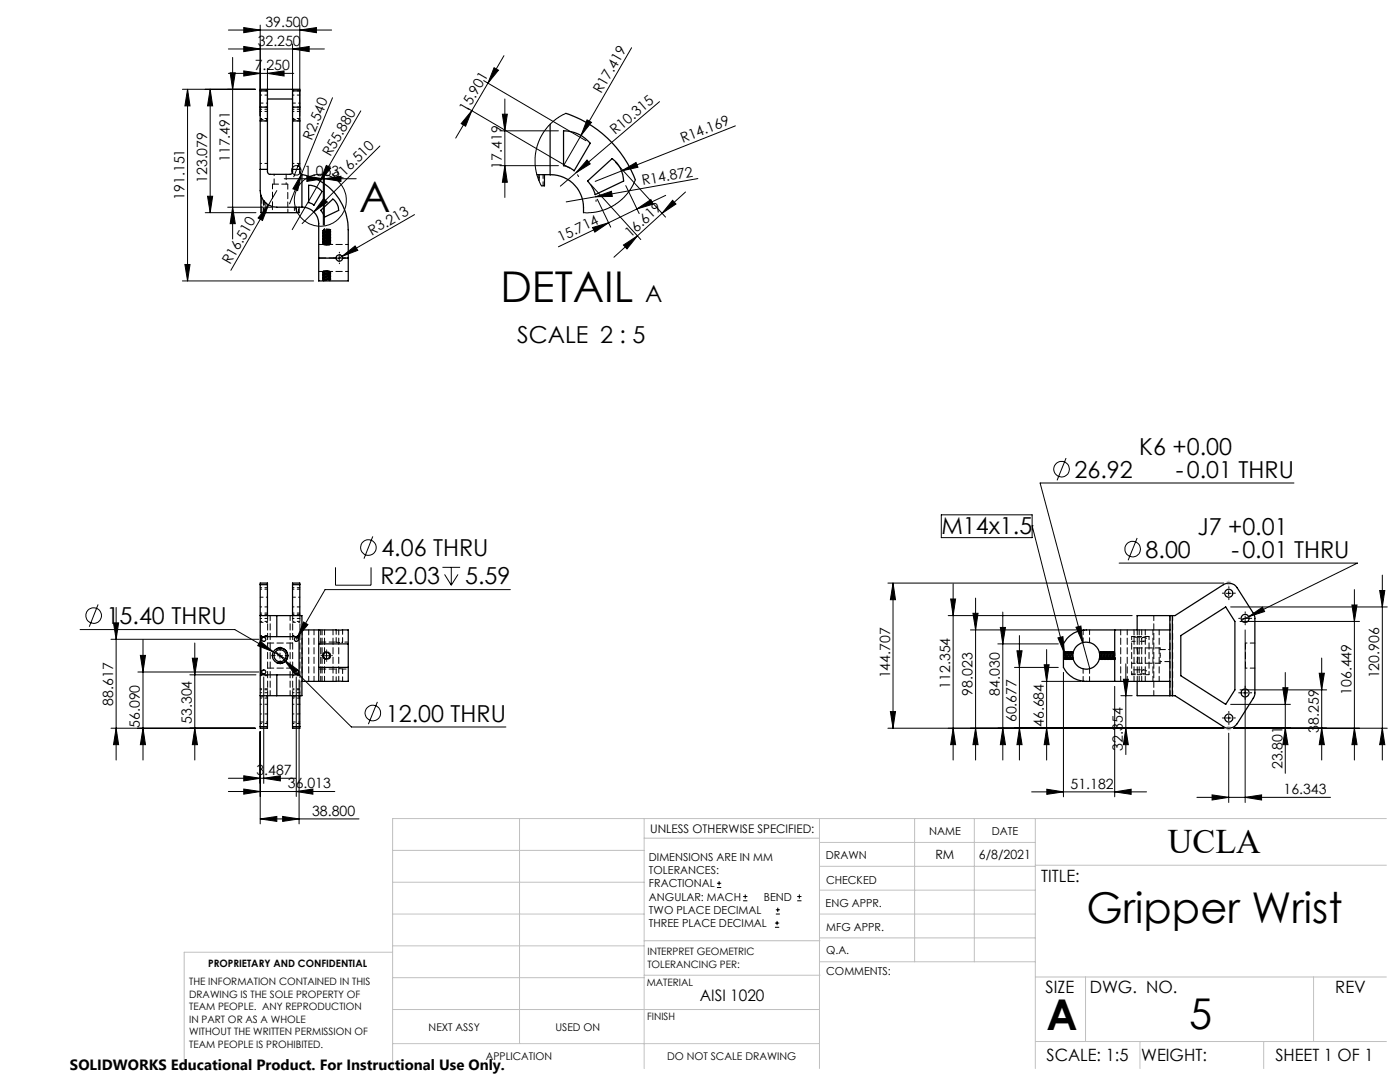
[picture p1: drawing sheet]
<svg xmlns="http://www.w3.org/2000/svg" width="279mm" height="216mm" viewBox="0 0 279 216" stroke-linecap="round" stroke-linejoin="round" font-family="sans-serif">
<g fill="none" stroke="#000" stroke-width=".2">
<path d="M36.4 17.8h14.5M37.4 17.8v38.3M37.4 17.8l.5 3.3h-1zM41.9 17.8v24.6M41.9 17.8l.5 3.3h-1zM45.6 14.6h13M45.6 6h20.6M45.6 9.8h19.1M45.9 14.5h1.1l-.6 3.3zM46.4 11.5v36.2M48.6 14.1l3.3 .5-3.3 .6zM48.6 5.5l3.3 .5-3.3 .5z"/>
<path d="M48.6 9.3l3.3 .5-3.3 .5zM51.9 5v18.1M53.4 14.6l3.3-.5v1.1zM53.4 13.7v9.4M58.4 9.8l3.3-.5v1zM58.4 8.8v14.3M59.8 6l3.3-.5v1zM59.8 5v18.1M66.4 19.5l-6.3 15.3M96.5 16.1l20.4 12M98.6 13.5l.9 .5-2.1 2.6zM100.6 11.1l-6.4 11"/>
<path d="M100.8 19.8v19.6M126 9.5l-10 17.5M41.4 39.2h1l-.5 3.2zM55.2 38l-1.6 2.9M56.7 35.7h14.4M59.7 32.7l-1.1 2.6M60.1 34.8l-.7 3.2-.9-.3zM60.1 34.8l-2.3 5.9M61.2 35.2l3.3 .5-3.3 .5zM63.9 36.2l-5.6 9.6M64.5 34.7v10.2M64.6 39.6l.7 .7-2.7 2z"/>
<path d="M64.7 35.7l3.4-.5v1zM64.7 34.7v10.2M65.1 33l.9 .5-2.1 2.7zM72 22.1l-8.1 14.1M75.8 29.1l-15.5 15.5M93.3 21.6l20.4 11.9M94.2 22.1l-1.3 3.1-.9-.5zM94.2 22.1l-3.3 5.5M99.8 33.1h11.6M99.8 26.1h11.6M100.3 22.8h.9l-.4 3.3zM100.8 33.1l.4 3.3h-.9z"/>
<path d="M112.9 22.6l-1.4 .8-1.8 1.4-1.3 1.6-1 2.2-.5 2.1-.1 2.1 .4 2.4 .9 1.9M115.2 34.8l.3 .5M116 27l-3.5 6.1M117.2 31.9l.6 .8-2.8 1.8zM117.2 23.9l.8 .5-2 2.6zM117.9 36.9l10 10.9M118.9 39.3l-5.9 1M118.9 39.3l3.1-1.1 .2 1zM118.9 39.8l.1 .5M119.2 39.8l2.7 5.5M122.8 32.4l10 10.9M124 34.1l2.9-1.7 .4 1z"/>
<path d="M124.9 37l2.7 5.6M126.8 35.9l-.5 1.1-.9 1.4-1.4 1.5-1.3 1-1.5 .8-1.5 .5-1.7 .2h-1.5M131.6 20.3l-19.8 16.8M132.9 39l-5.8 2.7M134.2 40l.7 .7-2.8 1.9zM136.8 38.3l-4.7 4.3M139.3 35.6l-20.4 3.7M146.8 25.1l-28 11.1M36.4 56.1h26.2M36.9 52.8h1l-.5 3.3zM41 42.4h10.1M45.4 41.3h8.9"/>
<path d="M46.4 41.3l.6 3.3h-1.1zM53.6 40.9l-1.2 3.1-.9-.5zM53.6 40.9l-7.5 13M67.2 51.5h1M67.7 51v1M68.3 51.2l2.6-2.1 .5 .9zM68.3 51.2l-.6 .3M82.7 42.8l-14.4 8.4M118.3 45.4l3.2-.9-2.8 1.8zM121.5 44.4l-10.1 4.8M124.4 48.9l2.8-1.8-2.1 2.6zM127.1 41.7l2.8-1.9 .4 .9z"/>
<path d="M127.1 41.7l-5.6 2.7M127.2 47.1l-4.7 4.2M132.1 42.6l-4.9 4.5M212.8 91.4l-1.8 4.4M258.2 96.4h-50.6l8.5 31.8M67 113.2v3.6h7v-3.6M74.4 107l-1.8 4.5M88.3 113.2h3.5M88.7 114.6l1.4 2.2M90.1 113.2v3.6M91.4 114.6l-1.3 2.2M101.8 117.7h-36.9l-5.6 9.5"/>
<path d="M177.2 116.3h67M178.2 116.3v29M178.2 116.3l.5 3.4h-1zM187.9 102.7h18.1v4.6h-18.1zM189.7 119.5h1l-.5 3.3zM190.2 116.5v35.2M194.7 119.3v32.4M206 104.9l6.4 25.5M206 104.9h.1M223.3 112.4h47.6l-21.7 10.6M226.9 107.4l-1.8 4.4M244.7 118.4h1"/>
<path d="M245.2 117.9v1M270.3 117.7v34M275.3 117.8h1.1l-.5 3.3zM275.9 114.8v36.9M16 125.6h30.8l7.7 4.5M19.6 120.6l-1.8 4.5M22.2 127.6h29.4M22.6 124.3h1.1l-.5 3.3zM23.2 121.2v30.5M27.5 134.1h24.1M28 130.8h1l-.5 3.3zM28.5 127.7v24"/>
<path d="M37.9 134.7h13.2M38.4 131.3h1l-.5 3.4zM38.9 128.3v23.4M52 128l2.5 2.1-3.1-1.3zM52.6 135.1v21.2M54.5 130.1l2.7 1.5M55 130l15.1 15.1h30.9M55.4 130.8h1M55.9 130.3v1M56.7 131.7l2.7 2-.7 .7zM59.1 135.1v23.8M59.3 127.2l-.2 .4"/>
<path d="M59.7 135.6v28.8M60.6 124.1l.9 .5-2.2 2.6zM64.7 130.8h1M65.2 130.3v1M189.2 122.8h36.8M193.7 125.7h22.1M194.2 122.4h1l-.5 3.3zM199.1 128.5h12.1M199.6 125.2h1.1l-.6 3.3zM200.1 122.1v29.6M202.5 133.2h8.7M203 129.9h1l-.6 3.3z"/>
<path d="M203.4 126.8v24.9M207.9 136h7.9M208.4 132.6h1l-.5 3.4zM208.9 129.6v22.1M211.1 127.3l1-.3 .3 3.4zM212.2 134.2v24.8M214.7 125.2l1-.3 .4 3.3zM216.1 128.2l1.4 5.2M222.5 136.9v22.1M223.7 138.8h2.3M224.2 135.5h1l-.5 3.3zM224.7 132.5v18.1"/>
<path d="M245.6 121.1h31.3M247.5 137.7h17.3M247.5 124h23.8M248 123.4h1M248 138.3h1M248.5 125.7v34.4M248.5 122.9v1M249.2 123l2.8-1.9 .4 .9zM249.2 123l-1.4 .8M256 137.2h1l-.5 3.3zM256.5 134.2v20.1M263.3 134.3h1l-.5 3.4z"/>
<path d="M263.8 131.3v20.4M269.8 120.7h1l-.5 3.3zM22.2 145.3h28.7M23.2 145.3l.5 3.3h-1.1zM28.5 145.3l.5 3.3h-1zM38.9 145.3l.5 3.3h-1zM45.6 155.3h13.4M45.6 157.9h21.2M48.6 154.8l3.3 .5-3.3 .5zM48.6 157.4l3.3 .5-3.3 .6zM51.9 146v18.4M52.6 155.3l3.4-.5v1z"/>
<path d="M59.1 157.9l3.3-.5v1.1zM75.3 140.1l-1.8 4.4M177.2 145.3h67M177.7 142h1l-.5 3.3zM190.2 145.3l.5 3.3h-1zM194.7 145.3l.5 3.3h-1zM200.1 145.3l.6 3.3h-1.1zM203.4 145.3l.6 3.3h-1zM205.9 158h22.9M208.9 145.3l.5 3.3h-1zM208.9 157.5l3.3 .5-3.3 .5zM222.5 158l3.2-.5v1z"/>
<path d="M224.7 145.3l.5 3.3h-1zM238.9 159.1h26.6M241.9 158.6l3.3 .5-3.3 .5zM244.7 143.3h1M245.2 146.3v13.8M245.2 142.8v1M245.6 140.5h11.9M246.2 145.3h30.7M248.5 159.1l3.3-.5v1zM256.5 145.3l.5 3.3h-1zM263.8 145.3l.5 3.3h-1zM270.3 145.3l.5 3.3h-1z"/>
<path d="M275.9 145.3l.5 3.3h-1.1zM51.9 163.4l3.3-.5v1zM51.9 163.4h19.7M56.4 162.9l3.3 .5-3.3 .5zM143.1 177.1h.8M143.1 176.2h.8M143.5 175.8v.9M148.3 179.7h.9M148.3 178.9h.9M148.7 178.5v.8M159.1 179.7h.8M159.1 178.9h.8"/>
<path d="M159.5 178.5v.8M154.7 185h.8M154.7 184.2h.8M154.8 182.4h.8M154.8 181.5h.8M155.1 183.8v.8M155.2 181.1v.9"/>
<circle cx="59.1" cy="34" r=".94"/>
<circle cx="63.9" cy="39.9" r="5.2"/>
<circle cx="211.9" cy="93.6" r="1.55"/>
<circle cx="73.5" cy="109.3" r="1.56"/>
<circle cx="226.1" cy="109.6" r="1.55"/>
<circle cx="18.7" cy="122.8" r="1.55"/>
<circle cx="74.4" cy="142.3" r="1.55"/>
</g>
<g fill="none" stroke="#c0c0c0" stroke-width=".2">
<path d="M244.7 116.3h1M244.9 116l.7 .7M245.2 115.9v1M245.6 116l-.7 .7M244.7 145.3h1M244.9 145l.7 .7M245.2 144.8v1M245.6 145l-.7 .7M78.4 176h50.2M78.4 169.7h50.2M103.7 163.3v44.9M128.6 163.3v49.9"/>
<path d="M128.6 167.3h34.9M163.5 163.3v49.9M163.5 177.6h43.1M163.5 172.9h43.1M163.5 168.1h43.1M182.5 163.3v28.6M194.5 163.3v28.6M206.6 163.3v49.9M206.6 172.6h70.1M276.7 163.3h-198.3v49.9M78.4 195.1h50.2M78.4 188.7h50.2"/>
<path d="M78.4 182.4h50.2M78.4 190h-41.6v23.2M128.6 194.6h35.1M128.6 187.7h35.1M163.5 182.4h43.1M163.5 187.1h43.1M163.7 191.9h42.9M206.6 194.9h70.1M216.6 194.9v12.9M262.1 194.9v12.9M78.4 208.2h85.1M78.4 201.4h85.1"/>
<path d="M206.6 207.8h70.1M227.5 207.8v5.4M252.2 207.8v5.4"/>
</g>
<g fill="none" stroke="#000" stroke-width=".2" stroke-dasharray="15.2 1.3 1.3 1.3">
<path d="M66.7 51.5h-.1M67.7 50.5v-.2M67.7 52.5v.1M68.7 51.5h.2M244.2 118.4h-.3M245.2 117.4v-.3M245.2 119.4v.3M246.2 118.4h.3M54.9 130.8h-.7M55.9 129.8v-.7M55.9 131.8v.7M56.9 130.8h.7"/>
<path d="M64.2 130.8h-.1M65.2 129.8v-.1M65.2 131.8v.1M66.2 130.8h.1M247.5 123.4h-.3M247.5 138.2h-.3M248.5 122.4v-.3M248.5 124.4v.3M248.5 137.2v-.3M248.5 139.2v.3M249.5 123.4h.3M249.5 138.2h.3"/>
<path d="M244.2 143.3h-.3M245.2 142.3v-.3M245.2 144.3v.3M246.2 143.3h.3"/>
</g>
<g fill="#000">
<path d="M60.1 34.8l-.7 3.2-.9-.3zM65.1 33l.9 .5-2.1 2.7zM117.2 31.9l.6 .8-2.8 1.8zM117.2 23.9l.8 .5-2 2.6zM118.9 39.3l3.1-1.1 .2 1zM124 34.1l2.9-1.7 .4 1zM53.6 40.9l-1.2 3.1-.9-.5zM64.6 39.6l.7 .7-2.7 2zM68.3 51.2l2.6-2.1 .5 .9zM211.1 127.3l1-.3 .3 3.4z"/>
<path d="M41.9 17.8l.5 3.3h-1zM41.4 39.2h1l-.5 3.2zM37.4 17.8l.5 3.3h-1zM36.9 52.8h1l-.5 3.3z"/>
<path d="M48.6 9.3l3.3 .5-3.3 .5zM58.4 9.8l3.3-.5v1z"/>
<path d="M98.6 13.5l.9 .5-2.1 2.6zM94.2 22.1l-1.3 3.1-.9-.5z"/>
<path d="M61.2 35.2l3.3 .5-3.3 .5zM64.7 35.7l3.4-.5v1z"/>
<path d="M127.1 41.7l2.8-1.9 .4 .9zM118.3 45.4l3.2-.9-2.8 1.8z"/>
<path d="M124.4 48.9l2.8-1.8-2.1 2.6zM134.2 40l.7 .7-2.8 1.9z"/>
<path d="M60.6 124.1l-1.3 3.1 2.2-2.6zM52 128l-.6 .8 3.1 1.3zM56.7 131.7l2 2.7 .7-.7zM249.2 123l3.2-1-.4-.9zM214.7 125.2l1.4 3-.4-3.3z"/>
<path d="M38.9 145.3l.5 3.3h-1zM38.4 131.3h1l-.5 3.4zM28.5 145.3l.5 3.3h-1zM28 130.8h1l-.5 3.3zM23.2 145.3l.5 3.3h-1.1zM22.6 124.3h1.1l-.5 3.3zM46.4 41.3l.6 3.3h-1.1zM45.9 14.5h1.1l-.6 3.3zM100.8 33.1l.4 3.3h-.9zM100.3 22.8h.9l-.4 3.3z"/>
<path d="M48.6 154.8l3.3 .5-3.3 .5zM52.6 155.3l3.4-.5v1zM48.6 157.4l3.3 .5-3.3 .6zM59.1 157.9l3.3-.5v1.1zM51.9 163.4l3.3-.5v1zM56.4 162.9l3.3 .5-3.3 .5zM48.6 14.1l3.3 .5-3.3 .6zM53.4 14.6l3.3-.5v1.1zM48.6 5.5l3.3 .5-3.3 .5zM59.8 6l3.3-.5v1z"/>
<path d="M177.7 142h1l-.5 3.3zM178.2 116.3l.5 3.4h-1z"/>
<path d="M208.9 157.5l3.3 .5-3.3 .5zM222.5 158l3.2-.5v1z"/>
<path d="M224.7 145.3l.5 3.3h-1zM224.2 135.5h1l-.5 3.3zM208.9 145.3l.5 3.3h-1zM208.4 132.6h1l-.5 3.4zM203.4 145.3l.6 3.3h-1zM203 129.9h1l-.6 3.3zM200.1 145.3l.6 3.3h-1.1zM199.6 125.2h1.1l-.6 3.3zM194.7 145.3l.5 3.3h-1zM194.2 122.4h1l-.5 3.3zM190.2 145.3l.5 3.3h-1zM189.7 119.5h1l-.5 3.3zM256.5 145.3l.5 3.3h-1zM256 137.2h1l-.5 3.3zM263.8 145.3l.5 3.3h-1zM263.3 134.3h1l-.5 3.4zM270.3 145.3l.5 3.3h-1zM269.8 120.7h1l-.5 3.3zM275.9 145.3l.5 3.3h-1.1zM275.3 117.8h1.1l-.5 3.3z"/>
<path d="M241.9 158.6l3.3 .5-3.3 .5zM248.5 159.1l3.3-.5v1z"/>
</g>
<g fill="none" stroke="#000" stroke-width=".25">
<path d="M51.9 18.1v-.3h7.9v.3M51.9 18.1v3.3M51.9 18.1h1.5M53.4 17.8v.3M53.4 18.1v3.3M53.4 19.8h5M58.4 17.8v.3M58.4 18.1v3.3M58.4 18.1h1.4M59.8 18.1v3.3M51.9 21.4v2.7M51.9 24.1v13.9a3.3 3.3 0 0 0 3.3 3.3h5.1"/>
<path d="M51.9 24.1h1.5M51.9 21.4h1.5M51.9 33.8h1.5M52.1 39v3.4h7.6v-1.1M53.4 21.4v2.7M53.4 24.1v10.2l.1 .3 .3 .2h4.2l.3-.2 .1-10.5M58.4 21.4v2.7M58.4 24.1h1.4M58.4 21.4h1.4M58.4 33.8h1.4M59.8 21.4v2.7M59.8 24.1v10.3l.5 .4"/>
<path d="M60.3 34.8a11.1 11.1 0 0 1 9.2 11v5.7M60.3 34.8v6.5M61.6 37a3.5 3.5 0 0 1 2.7 1.2l-1.6 2.8-1.1-.6zM107.1 34.9a10.9 10.9 0 0 1 5.4 .5 6.7 6.7 0 0 1 4 7M108.7 34.9v2.2h-.6M109.8 24.8v10.1M112.5 26.1a6.9 6.9 0 0 1 5.3 2.5l-3.2 5.5a4.1 4.1 0 0 0-2.1-1zM112.9 22.6a22.4 22.4 0 0 1 13.9 13.3M117.3 36.1l4.9-4.5a5.8 5.8 0 0 1 2.3 4.5l-5.7 2.7a6.8 6.8 0 0 0-1.5-2.7zM60.3 41.3a3.3 3.3 0 0 1 3.3 3.3v6.9M63.6 51.5v4.6h5.9v-4.6M63.6 51.5h3.5"/>
<path d="M64 42l2.4-2.3a2.84 2.84 0 0 1 1.2 2.3l-2.8 1.3zM67.1 51.5a.65 .65 0 0 1 .6-.7 .65 .65 0 0 1 .7 .7M67.1 51.5a.65 .65 0 0 0 .6 .6 .65 .65 0 0 0 .7-.6M68.4 51.5h1.1M51.9 116.7v-.4h1.5v.4M51.9 116.7v28.3M51.9 116.7h1.5M53.4 116.7v6.1M58.4 116.7v-.4h1.4v.4M58.4 116.7h1.4M58.4 116.7v6.1M59.8 116.7v6.1"/>
<path d="M51.9 138.8h3.3M51.9 122.8h3.3M52.1 127h7.6v7.7h-7.6zM53.4 138.8v6.2M55.2 132.2h.1M55.2 129.4h.1M55.2 129.4a1.53 1.53 0 0 1 2.2 1.4 1.53 1.53 0 0 1-2.2 1.4M55.2 122.8h5.1v16h-5.1M55.2 122.8v4.2M55.2 134.7v4.1M58.4 138.8v6.2M59.8 138.8v6.2"/>
<path d="M60.3 125.7h.1M60.3 136h.1M60.3 136h3.3M60.3 125.7h3.3M63.6 125.7h5.9v2.8M63.6 125.7v2.8M63.6 133.2v2.8M63.6 133.2h5.9M63.6 128.5v4.7M63.6 128.5h5.9M69.5 133.2v2.8h-5.9M69.5 128.5v4.7"/>
<path d="M216.1 135.9h.1M216.1 125.7h.1M222.5 136h11M222.5 125.7h11M222.5 125.7h-5.7a5 5 0 0 0-4.6 2.8v4.7a5.1 5.1 0 0 0 4.6 2.8h5.7M222.5 125.7v10.3M226.9 136v2.8h6.6M233.5 138.8h.5M233.5 122.8h.5M233.5 122.8h-6.6v2.9M233.5 122.8v16M234 122.8h.5l9.7-6.1a2 2 0 0 1 2.7 .6l3.2 5 .3 .9v15.3l-.2 .7-3.3 5.2a2.06 2.06 0 0 1-2.7 .6l-9.7-6.2h-.5"/>
<path d="M234 122.8v16M235.7 126.8l8.9-5.7 1.9 2.9v13.7l-1.9 2.8-8.9-5.7zM51.9 145v.3h1.5v-.3M51.9 145h1.5M58.4 145v.3h1.4v-.3M58.4 145h1.4"/>
<circle cx="245.2" cy="118.4" r=".8"/>
<circle cx="52.6" cy="134.1" r=".41"/>
<circle cx="52.6" cy="127.6" r=".4"/>
<circle cx="55.9" cy="130.8" r="1.2"/>
<circle cx="55.9" cy="130.8" r="1.53"/>
<circle cx="59.2" cy="127.6" r=".4"/>
<circle cx="59.2" cy="134.1" r=".41"/>
<circle cx="65.2" cy="130.8" r=".64"/>
<circle cx="216.8" cy="130.8" r="2.69"/>
<circle cx="248.5" cy="123.4" r=".81"/>
<circle cx="248.5" cy="138.3" r=".8"/>
<circle cx="245.2" cy="143.3" r=".8"/>
</g>
<g fill="none" stroke="#000" stroke-width=".2" stroke-dasharray="1.3 .6">
<path d="M52.7 40l.4 .5M64.4 56v-.1M64.4 55.9l.2-.1M64.4 48.4v.1M64.4 48.1v.1M64.4 47.8v.1M64.4 47.5v.1M64.4 47.2v.1M64.4 46.9v.1M64.4 46.6v.1M64.4 46.3v.1M64.4 46v.1"/>
<path d="M64.4 48.7v.1M64.4 55.6v.1M64.4 55.3v.1M64.4 55v.1M64.4 54.7v.1M64.4 54.4v.1M64.4 46.4h.2M64.4 47.6h.2M64.4 47.9h.2M64.4 46.7l.2 .1M64.4 48.8h.1M64.4 55.7l.2 .1"/>
<path d="M64.4 46.1l.2 .1M64.4 55.4l.2 .1M64.4 55.1l.2 .1M64.4 54.8l.2 .1M64.4 54.5l.2 .1M64.4 54.2l.2 .1M64.4 48.2l.2 .1M64.4 47.3l.2 .1M64.4 46.7h.1M64.4 47l.2 .1M64.4 48.5l.2 .1M64.4 55.7h.1"/>
<path d="M64.4 54.5h.1M64.4 48.2h.1M64.4 54.2l.2-.1M64.5 54.1l-.1 .1M64.6 56h-.2M64.6 55.8v.2M64.6 48.5v.1M64.6 48.2v.1M64.6 47.9v.1M64.6 47.6v.1M64.6 47.3v.1M64.6 47v.1"/>
<path d="M64.6 46.7v.1M64.6 46.4v.1M64.6 46.1v.1M64.6 45.9h.1M64.6 55.7v.1M64.6 55.4v.1M64.6 55.1v.1M64.6 54.8v.1M64.6 54.5v.1M64.6 54.2v.1M64.6 54.6h.1M64.6 55.2l-.2 .1"/>
<path d="M64.6 54.6l-.2 .1M64.6 55.5l-.2 .1M64.6 54.3l-.2 .1M64.6 54.9l-.2 .1M64.6 45.9l-.2 .1M64.6 46.2l-.2 .1M64.6 46.5l-.2 .1M64.6 46.8l-.2 .1M64.6 47.1l-.2 .1M64.6 47.4l-.2 .1M64.6 47.7l-.2 .1M64.6 48l-.2 .1"/>
<path d="M64.6 48.3l-.2 .1M64.6 48.6l-.2 .1M64.6 55.8l-.2 .1M64.7 45.8l.1 .1M64.7 45.8h.1M64.7 48.8l.4 .1M64.7 48.8h-.2M64.7 45.9h-.1M64.8 45.7l-.1 .1M64.8 45.9v-.2M65.1 54.1h.6M65.5 54.1h.2"/>
<path d="M65.7 48.9l.1-.1M65.7 54.1h-.6M65.8 48.8h.1M65.8 47.2l.2-.1M65.8 48.4l.2-.1M65.8 46l.2-.1M65.8 48.7l.2-.1M65.8 46.9l.2-.1M65.8 54.4l.2-.1M65.8 54.7l.2-.1M65.8 55l.2-.1M65.8 55.3l.2-.1"/>
<path d="M65.8 55.6l.2-.1M65.8 48.1l.2-.1M65.8 55.9l.2-.1M65.8 54.2l-.1-.1M65.8 47.5l.2-.1M65.8 46.6l.2-.1M65.8 46.3l.2-.1M65.8 47.8l.2-.1M65.8 55.4h.1M65.8 46.4h.1M65.8 46.7h.1M65.8 47h.1"/>
<path d="M65.8 47.3h.1M65.8 47.6h.1M65.8 47.9h.1M65.8 48.2h.1M65.8 48.5h.1M65.8 46.1v-.1M65.8 46.4v-.1M65.8 46.7v-.1M65.8 47v-.1M65.8 47.3v-.1M65.8 47.6v-.1M65.8 47.9v-.1"/>
<path d="M65.8 48.2v-.1M65.8 48.5v-.1M65.8 48.8v-.1M65.8 54.2h.1M65.8 54.5v-.1M65.8 54.8v-.1M65.8 55.1v-.1M65.8 55.4v-.1M65.8 55.7v-.1M65.8 56v-.1M65.8 45.9v-.1M65.9 48.8h-.1"/>
<path d="M65.9 54.8l-1.5-.1 1.6-.1M66 55.5l-.2-.1M66 54.3l-.2-.1M66 46.2l-.2-.1M66 46.5l-.2-.1M66 46.8l-.2-.1M66 47.1l-.2-.1M66 55.2l-.2-.1M66 45.9l-.2-.1M66 47.4l-.2-.1M66 48.6l-.2-.1M66 54.6l-.2-.1"/>
<path d="M66 47.7l-.2-.1M66 55.8l-.2-.1M66 48l-.2-.1M66 48.3l-.2-.1M66 54.9l-.2-.1M66 55.5h.1M66 54.3h.1M66 48h.1M66 48.3h.1M66 47.7h.1M66 47.4h.1M66 47.1h.1"/>
<path d="M66 46.8h.1M66 46.5h.1M66 46.2h.1M66 45.9h.1M66 48.6h.1M66 55.8h.1M66 55.2h.1M66 54.9h.1M66 54.6h.1M67.1 51.5h.1M67.7 50.8l.3 .1M68.4 51.5h.1"/>
<path d="M53.4 128.3h5M58.4 133.3h-5M64.4 130.8a.8 .8 0 0 1 1.1-.7 .8 .8 0 0 1 .2 1.3 .8 .8 0 0 1-1.3-.4v-.2M64.4 130.8h.1M64.4 131h.1M64.6 130.8h-.2M64.6 130.8h.1M64.7 131.4h.1M64.7 131.4l.1-.1M65.5 130.1l.2 .3M65.8 130.9l-.1 .3M65.8 130.8h.1"/>
<path d="M67.7 128.2h.1M67.7 133.4h.1M67.8 128.2h-.1M212.2 131.4h.3M212.3 130.2h-.1M212.4 130l-.1 .2M212.4 130h.1M212.5 131.4v.2M212.5 130.8h-.3M212.5 130.2h.1M212.5 130.2l-.1-.2M212.6 131.6h.1"/>
<path d="M212.6 131.6l.1-.2M212.6 130.2h-.1M212.7 131.4h.1M212.7 130l-.1 .2M212.7 130h.1M212.8 131.4v.2M212.8 130.2l-.1-.2M212.9 131.6h.1M212.9 131.6l.1-.2M212.9 130.2h-.1M213 131.4h.1M213 130l-.1 .2"/>
<path d="M213 130h.1M213.1 131.4v.2M213.1 130.2l-.1-.2M213.2 131.6h.1M213.2 131.6l.1-.2M213.2 130.2h-.1M213.3 131.4h.1M213.3 130h.1M213.3 130l-.1 .2M213.4 131.4v.2M213.4 130.2l-.1-.2M213.5 131.6h.1"/>
<path d="M213.5 131.6l.1-.2M213.5 130.2h-.1M213.6 131.4h.1M213.6 130l-.1 .2M213.6 130h.1M213.7 131.4v.2M213.7 130.2l-.1-.2M213.8 131.6h.1M213.8 131.6l.1-.2M213.8 130.2h-.1M213.9 131.4h.1M213.9 130l-.1 .2"/>
<path d="M213.9 130h.1M214 131.4v.2M214 130.2h.1M214 130.2l-.1-.2M214.1 131.6h.1M214.1 131.6l.1-.2M214.1 131.6v-.4M214.1 130.2h-.1M214.1 131.2l.1 .2M214.2 130.3v-.3M214.2 131.4h.1M214.2 130l-.1 .2"/>
<path d="M214.2 130v.1M214.2 130h.1M219.4 131.5v.1M219.4 131.4v.2M219.4 130.2l.1 .6M219.4 130.2v-.1M219.4 131.3l.1 .3M219.5 131.6h.1M219.5 130.4v-.2M219.5 131.6l.1-.2M219.5 130.2h-.1M219.6 131.4h.1"/>
<path d="M219.6 130h.1M219.6 130l-.1 .2M219.7 131.4v.2M219.7 130.2l.1 .6M219.7 130.2l-.1-.2M219.8 131.6h.1M219.8 131.6l.1-.2M219.8 130.2h-.1M219.9 131.4h.1M219.9 130l-.1 .2M219.9 130h.1M220 131.4v.2"/>
<path d="M220 130.2l.1 .6M220 130.2l-.1-.2M220.1 131.6h.1M220.1 131.6l.1-.2M220.1 130.2h-.1M220.2 131.4h.1M220.2 130l-.1 .2M220.2 130h.1M220.3 131.4v.2M220.3 130.2l.1 .6M220.3 130.2l-.1-.2M220.4 131.6h.1"/>
<path d="M220.4 131.6l.1-.2M220.4 130.2h-.1M220.5 131.4h.1M220.5 130l-.1 .2M220.5 130h.1M220.6 131.4v.2M220.6 130.2l.1 .6M220.6 130.2l-.1-.2M220.7 131.6h.1M220.7 131.6l.1-.2M220.7 130.2h-.1M220.8 131.4h.1"/>
<path d="M220.8 130h.1M220.8 130l-.1 .2M220.9 131.4v.2M220.9 130.2l.1 .6M220.9 130.2l-.1-.2M220.9 131.6h.1M221 131.6h.1M221 131.6l.1-.2M221 130.2h-.1M221.1 131.4h.1M221.1 130l-.1 .2M221.1 130h.1"/>
<path d="M221.2 131.4v.2M221.2 130.2l-.1-.2M221.2 130.2l.1 .6M221.3 131.6h.1M221.3 131.6l.1-.2M221.3 130.2h-.1M221.4 131.4h.1M221.4 130l-.1 .2M221.4 130h.1M221.5 131.4v.2M221.5 130.2l-.1-.2M221.5 130.2l.1 .6"/>
<path d="M221.6 131.6h.1M221.6 131.6l.1-.2M221.6 130.2h-.1M221.7 131.4h.1M221.7 130l-.1 .2M221.7 130h.1M221.8 131.4v.2M221.8 130.2l.1 .6M221.8 130.2l-.1-.2M221.9 131.6h.1M221.9 131.6l.1-.2M221.9 130.2h-.1"/>
<path d="M222 131.4h.1M222 130h.1M222 130l-.1 .2M222.1 131.4v.2M222.1 130.2l.1 .6M222.1 130.2l-.1-.2M222.2 131.6h.1M222.2 131.6l.1-.2M222.2 130.2h-.1M222.3 130.8v.6M222.3 131.4h.1M222.3 130l-.1 .2"/>
<path d="M222.3 130h.1M222.3 131.4l.1 .2M222.4 131.4h.1M222.4 131.4v-.1M222.4 130.4v-.2M222.4 131.4h.2M222.4 131.3h.2M222.4 130.2h.1M222.4 130.2l-.1-.2M222.5 131.6h.1M222.5 131.6v-.2M222.5 131.4l-.1-.1"/>
<path d="M222.5 131.6l.1-.2M222.5 131.4h.1M222.6 131.4v-.1M222.6 131.3l-.1 .1M248.6 128.3v5"/>
</g>
<g fill="none" stroke="#000" stroke-width=".2" stroke-dasharray="1.3 .6" stroke-dashoffset=".3">
<path d="M54.4 36.7v4.5M57.4 41.3v-4.6M65.1 54.1h-.6M65.8 55.4l-1.2-.2 1.2-.1M65.8 55.9l-1.2-.2 1.2-.1M65.8 48.7l-1.2-.2 1.2-.1M65.8 48.4l-1.2-.2 1.2-.1M65.8 48.1l-1.2-.2 1.2-.1M65.8 47.8l-1.2-.2 1.2-.1M65.8 47.5l-1.2-.2 1.2-.1M65.8 47.2l-1.2-.2 1.2-.1M65.8 46.9l-1.2-.2 1.2-.1"/>
<path d="M65.8 46.6l-1.2-.2 1.2-.1M65.8 46.3l-1.2-.2 1.2-.1M53.4 122.8v16M53.9 138.8v-16M57.9 122.8v16M58.4 138.8v-16M59.9 122.8v16M60.3 125.7v10.2M61.6 125.7v10.2M62.7 125.7v10.2M64 125.7v10.2M64.3 125.7v10.2"/>
<path d="M64.4 131l.2-.7M64.8 125.7v10.2M65.1 131.4l-.6-.2M66.5 125.7v10.2M67.6 125.7v10.2M212.5 130.8v-.6M212.5 131.4l.1-1.2 .2 1.2M214.1 131.6v-.6M216.2 133.4v2.5M216.2 125.7v2.5M217.4 135.9v-2.5M217.4 128.2v-2.5"/>
<path d="M219.5 130.2l.1 .6M219.5 130.8l.1 .6M219.6 130.8l.1 .6 .1-1.2 .1 .6M219.8 130.8l.1 .6M219.9 130.8l.1 .6 .1-1.2 .1 .6M220.1 130.8l.1 .6M220.2 130.8l.1 .6 .1-1.2 .1 .6M220.4 130.8l.1 .6M220.5 130.8l.1 .6 .1-1.2 .1 .6M220.7 130.8l.1 .6M220.8 130.8l.1 .6 .1-1.2 .1 .6M221 130.8l.1 .6"/>
<path d="M221.1 130.8l.1 .6 .1-1.2 .1 .6M221.3 130.8l.1 .6M221.4 130.8l.1 .6 .1-1.2 .1 .6M221.6 130.8l.1 .6M221.7 130.8l.1 .6 .1-1.2 .1 .6M221.9 130.8l.1 .6M222 130.8l.1 .6 .1-1.2 .1 .6M222.2 130.8l.1 .6M223.7 125.7v10.2M225 125.7v10.2M226.3 125.7v10.2M227 135.9v-10.2"/>
<path d="M227 132.3h4.5M227.4 125.7v10.2M227.9 125.7v10.2M228.6 125.7v10.2M230.1 125.7v10.2M230.3 138.8v-16M231.3 125.7v10.2M231.5 129.3h-4.5M233.5 122.8v16M234 138.8v-16M234 122.8v16"/>
</g>
<g fill="none" stroke="#000" stroke-width=".2" stroke-dasharray="1.3 .6" stroke-dashoffset=".4">
<path d="M52.7 40v2.4M52.7 42.4v-2.4M63.6 54.2h.8M64.5 48.8h-.9M65.1 48.9l.7-.1M65.8 48.8l-.7 .1M65.7 130.5l-.3-.3h-.3M65.8 131.3v-.7M67.1 133.5v2.4M67.1 125.7v2.4M68.4 135.9v-2.4M68.4 128.1v-2.4"/>
<path d="M212.3 130.8l.1-.8M212.4 130.8v-.8M214 130.2l.1 .7M227 134.6h2.3M229.3 127h-2.3"/>
</g>
<path d="M108.4 37.1v-2.3M64.6 54.1h.9M65.8 45.8l-1-.1M65.8 46l-1-.1M64.7 130.4a.71 .71 0 0 0 0 1 .71 .71 0 0 0 1 0M222.3 131.4l.1-1" fill="none" stroke="#000" stroke-width=".2" stroke-dasharray="1.3 .6" stroke-dashoffset=".5"/>
<g fill="none" stroke="#000" stroke-width=".2" stroke-dasharray="1.3 .6" stroke-dashoffset=".7">
<path d="M53.4 18.1h-1.4M53.4 19h-1.4M59.9 18.1h-1.5M59.9 19h-1.5M52 23.8h1.4M52 20.6h1.4M53.4 23.6h-1.4M53.4 21.8h-1.4M53.4 32.6h-1.4M53.4 21.4h-1.4M53.4 24.1h-1.4M53.4 22.2h-1.4"/>
<path d="M58.4 23.8h1.5M58.4 20.6h1.5M59.9 23.6h-1.5M59.9 21.8h-1.5M59.9 32.6h-1.5M59.9 21.4h-1.5M59.9 24.1h-1.5M59.9 22.2h-1.5M65.8 48.8l-1.4-.1M65.8 54.2h3.7M65.9 54.2l-1.4-.1M66 45.9l-1.3-.1"/>
<path d="M69.5 48.8h-3.7M52 119.2h1.4M53.4 117.3h-1.4M53.4 117.6h-1.4M58.4 119.2h1.5M59.9 117.3h-1.5M59.9 117.6h-1.5M52 139h1.4M52 124.2h1.4M53.4 134.8h-1.4M53.4 126.8h-1.4M53.4 124h-1.4"/>
<path d="M53.4 121.1h-1.4M53.4 137.6h-1.4M53.4 139.3h-1.4M53.4 122.3h-1.4M53.4 123.4h-1.4M53.4 138.2h-1.4M53.4 137.4h-1.4M53.4 122.6h-1.4M58.4 124.2h1.5M58.4 139h1.5M59.9 134.8h-1.5M59.9 126.8h-1.5"/>
<path d="M59.9 124h-1.5M59.9 121.1h-1.5M59.9 137.6h-1.5M59.9 122.3h-1.5M59.9 139.3h-1.5M59.9 138.2h-1.5M59.9 123.4h-1.5M59.9 122.6h-1.5M59.9 137.4h-1.5M67.1 128.1h1.3h-.2M214 131.4l.1-1.2v.2M228.2 127.2a.41 .41 0 0 0-.4 .4 .41 .41 0 0 0 .4 .4"/>
<path d="M228.2 133.7a.41 .41 0 0 0-.4 .4 .41 .41 0 0 0 .4 .4M52 144.1h1.4M53.4 144.4h-1.4M53.4 140.5h-1.4M53.4 142.5h-1.4M58.4 144.1h1.5M59.9 144.4h-1.5M59.9 140.5h-1.5M59.9 142.5h-1.5"/>
</g>
<g fill="none" stroke="#000" stroke-width=".2" stroke-dasharray="1.3 .6" stroke-dashoffset=".6">
<path d="M107.6 34.8v1.2M107.6 36v-1.2M54.4 41.2v1.2M57.4 42.4v-1.1M58.8 41.3v1.1M59.2 41.3v1.1M59.2 42.4v-1.1M59.6 42.4v-1.1M64.5 48.8l1.2 .1M64.6 56l1.2-.1M64.6 55.8l1.2-.1M64.6 55.1l1.2-.1"/>
<path d="M64.6 55.4l1.2-.1M64.6 54.8l1.2-.1M64.6 54.9l1.2-.1M64.6 54.5l1.2-.1M64.6 54.2l1.1-.1M64.6 54.6l1.2-.1M64.6 55.5l1.2-.1M64.6 54.3l1.2-.1M64.6 46.2l1.2-.1M64.6 46.5l1.2-.1M64.6 46.8l1.2-.1M64.6 47.1l1.2-.1"/>
<path d="M64.6 47.4l1.2-.1M64.6 47.7l1.2-.1M64.6 48l1.2-.1M64.6 48.3l1.2-.1M64.6 48.6l1.2-.1M64.7 48.8l1.1-.1M64.7 45.9l1.1-.1M65.7 48.9l-1.3-.1M65.8 47l-1.2-.2M65.8 47.3l-1.2-.2M65.8 47.6l-1.2-.2M65.8 47.9l-1.2-.2"/>
<path d="M65.8 48.2l-1.2-.2M65.8 48.5l-1.2-.2M65.8 48.8l-1.2-.2M65.8 46.7l-1.2-.2M65.8 46.4l-1.2-.2M65.8 55.3l-1.2-.2M65.8 55.6l-1.2-.2M65.8 55l-1.2-.2M65.8 55.1l-1.2-.2M65.8 54.7l-1.2-.2M65.8 54.8l-1.2-.2M65.8 54.4l-1.2-.1"/>
<path d="M65.8 54.5l-1.2-.2M65.8 55.7l-1.2-.2M65.8 46.1l-1.2-.2M65.8 45.9h-1.1M65.9 45.8h-1.2M68.4 51.5h1.1M68.4 133.5h-1.3M68.4 133.5h1.1M69.5 128.1h-1.1M212.5 130.2l.2 1.2M212.7 131.4l.1-1.2M212.8 131.4l.1-1.2"/>
<path d="M212.8 130.2l.2 1.2M212.9 130.2l.2 1.2M213 131.4l.1-1.2M213.1 131.4l.1-1.2M213.1 130.2l.2 1.2M213.2 130.2l.2 1.2M213.3 131.4l.1-1.2M213.4 131.4l.1-1.2M213.4 130.2l.2 1.2M213.5 130.2l.2 1.2M213.6 131.4l.1-1.2M213.7 131.4l.1-1.2"/>
<path d="M213.7 130.2l.2 1.2M213.8 130.2l.2 1.2M213.9 131.4l.1-1.2M219.6 131.4l.1-1.2M219.9 131.4l.1-1.2M220.2 131.4l.1-1.2M220.5 131.4l.1-1.2M220.8 131.4l.1-1.2M221.1 131.4l.1-1.2M221.4 131.4l.1-1.2M221.7 131.4l.1-1.2M222 131.4l.1-1.2"/>
<path d="M222.4 131.4v-1.2M222.4 130.2l.2 1.2M225.8 134.6v-7.6M225.8 134.6h1.2M225.8 127h1.2M225.8 134.5h1.2M225.8 128h1.2M225.8 132.4h1.2M227 133.7h-1.2M227 127.2h-1.2M227 127.2h1.2M227 133.7h1.2"/>
<path d="M227 129.3h-1.2M228.2 128h-1.2M228.2 134.5h-1.2M229.3 134.6v-7.6"/>
</g>
<path d="M67.1 128.1h-3.5" fill="none" stroke="#000" stroke-width=".2" stroke-dasharray="1.3 .6" stroke-dashoffset="-.2"/>
<path d="M63.6 51.5h3.5M63.6 133.5h3.5" fill="none" stroke="#000" stroke-width=".2" stroke-dasharray="1.3 .6" stroke-dashoffset="-.1"/>
<g fill="none" stroke="#000" stroke-width=".2" stroke-dasharray="1.3 .6" stroke-dashoffset=".8">
<path d="M64.4 56l1.6-.2M64.4 55.9l1.6-.1M64.4 54.8l1.6-.2M64.4 48.5l1.6-.2M64.4 48.2l1.6-.2M64.4 47.3l1.6-.2M64.4 54.5l1.6-.2M64.4 46.1l1.6-.2M64.4 55.7l1.6-.2M64.4 55.1l1.6-.2M64.4 46.7l1.6-.2M64.4 48.8l1.6-.2"/>
<path d="M64.4 47.9l1.6-.2M64.4 47.6l1.6-.2M64.4 46.4l1.6-.2M64.4 55.4l1.6-.2M64.4 47l1.6-.2M64.4 48.1l1.6-.1M64.4 48.4l1.6-.1M64.4 47.8l1.6-.1M64.4 47.5l1.6-.1M64.4 46l1.6-.1M64.4 47.2l1.6-.1M64.4 46.9l1.6-.1"/>
<path d="M64.4 46.6l1.6-.1M64.4 46.3l1.6-.1M64.4 48.7l1.6-.1M64.4 55.3l1.6-.1M64.4 54.4l1.6-.1M64.4 55.6l1.6-.1M64.4 55l1.6-.1M65.9 55.4l-1.5-.1M65.9 55.1l-1.5-.1M65.9 54.5l-1.5-.1M65.9 55.7l-1.5-.1M65.9 48.5l-1.5-.1"/>
<path d="M65.9 48.2l-1.5-.1M65.9 47.9l-1.5-.1M65.9 47.6l-1.5-.1M65.9 47.3l-1.5-.1M65.9 47l-1.5-.1M65.9 46.7l-1.5-.1M65.9 46.4l-1.5-.1M65.9 46.1l-1.5-.1M66 54.6l-1.6-.1M66 55.8l-1.6-.1M66 46.8l-1.6-.1M66 48l-1.6-.1"/>
<path d="M66 54.3l-1.6-.1M66 55.5l-1.6-.1M66 46.5l-1.6-.1M66 47.7l-1.6-.1M66 55.2l-1.6-.1M66 46.2l-1.6-.1M66 47.4l-1.6-.1M66 48.6l-1.6-.1M66 54.9l-1.6-.1M66 48.3l-1.6-.1M66 47.1l-1.6-.1M212.4 130l.2 1.6"/>
<path d="M212.6 131.6l.1-1.6M212.7 130l.1 1.6M212.7 130l.2 1.6M212.9 131.6l.1-1.6M213 130l.1 1.6M213 130l.2 1.6M213.2 131.6l.1-1.6M213.3 130l.2 1.6M213.5 131.6l.1-1.6M213.6 130l.2 1.6M213.8 131.6l.1-1.6M213.9 130l.1 1.6"/>
<path d="M213.9 130l.2 1.6M219.5 131.6l.1-1.6M219.6 130l.2 1.6M219.8 131.6l.1-1.6M219.9 130l.2 1.6M220.1 131.6l.1-1.6M220.2 130l.1 1.6M220.2 130l.2 1.6M220.4 131.6l.1-1.6M220.5 130l.1 1.6M220.5 130l.2 1.6M220.7 131.6l.1-1.6"/>
<path d="M220.8 130l.1 1.6M220.8 130l.2 1.6M221 131.6l.1-1.6M221.1 130l.2 1.6M221.3 131.6l.1-1.6M221.4 130l.1 1.6M221.4 130l.2 1.6M221.6 131.6l.1-1.6M221.7 130l.1 1.6M221.7 130l.2 1.6M221.9 131.6l.1-1.6M222 130l.2 1.6"/>
<path d="M222.2 131.6l.1-1.6M222.3 130l.2 1.6M228.2 128a.43 .43 0 0 0 .6-.1 .43 .43 0 0 0 0-.5l-.6-.2M228.2 134.5a.43 .43 0 0 0 .6-.1 .43 .43 0 0 0 0-.5l-.6-.2M231.5 130.8v-1.5M231.5 132.3v-1.5"/>
</g>
<path d="M54.7 34.8v1.9M57.1 36.7v-1.9M53.1 42.4v-1.9M212.2 130.8l.1-.6 .2 1.2M231.5 132h2M233.5 129.6h-2M248.6 133.3h1.9M248.6 128.3h1.9" fill="none" stroke="#000" stroke-width=".2" stroke-dasharray="1.3 .6" stroke-dashoffset="1"/>
<path d="M227 132.2l.1-1.4-.1-1.4M227 129.4l.1 1.5-.1 1.3" fill="none" stroke="#000" stroke-width=".2" stroke-dasharray="1.3 .6" stroke-dashoffset=".2"/>
<path d="M52.2 39.4v3M57.4 36.7h-3" fill="none" stroke="#000" stroke-width=".2" stroke-dasharray="1.3 .6" stroke-dashoffset=".1"/>
<g font-size="8.5">
<text x="71.7" y="42.3">A</text>
<text x="99.9" y="60.3">DETAIL</text>
<text x="216.8" y="184.2">Gripper Wrist</text>
<text x="208.9" y="205.5">A</text>
<text x="237.3" y="205.4">5</text>
</g>
<text font-size="6.9" x="233.1" y="170.1">UCLA</text>
<g font-size="4.7">
<text x="128.7" y="60.3">A</text>
<text x="103.2" y="68.5">SCALE 2 : 5</text>
<text x="214.4" y="95.3">26.92</text>
<text x="227.4" y="90.8">K6 +0.00</text>
<text x="234.6" y="95.4">-0.01 THRU</text>
<text x="187.9" y="106.6">M14x1.5</text>
<text x="239" y="106.8">J7 +0.01</text>
<text x="76.1" y="111">4.06 THRU</text>
<text x="228.6" y="111.3">8.00</text>
<text x="245.7" y="111.3">-0.01 THRU</text>
<text x="75.9" y="116.6">R2.03</text>
<text x="92.8" y="116.6">5.59</text>
<text x="21.3" y="124.5">15.40 THRU</text>
<text x="77" y="144">12.00 THRU</text>
</g>
<g font-size="3.4">
<text x="207.8" y="176">TITLE:</text>
<text x="208.7" y="198.1">SIZE</text>
<text x="217.5" y="198.1">DWG. NO.</text>
<text x="266.5" y="198.2">REV</text>
<text x="208.8" y="211.7">SCALE: 1:5</text>
<text x="227.7" y="211.8">WEIGHT:</text>
<text x="254.5" y="211.7">SHEET 1 OF 1</text>
</g>
<text font-size="3.2" x="139.7" y="199.8">AISI 1020</text>
<text font-size="3" x="14" y="213.5">SOLIDWORKS Educational Product. For Instructional Use Only.</text>
<g font-size="2.8">
<text x="53" y="5.4">39.500</text>
<text x="51.4" y="9.1">32.250</text>
<text x="50.8" y="14">7.250</text>
<text x="93.2" y="22.5" transform="rotate(-60 93.2 22.5)">15.901</text>
<text x="120" y="18.8" transform="rotate(-60 120 18.8)">R17.419</text>
<text x="62.2" y="28.1" transform="rotate(-68 62.2 28.1)">R2.540</text>
<text x="122.8" y="27" transform="rotate(-40 122.8 27)">R10.315</text>
<text x="136.3" y="28.6" transform="rotate(-22 136.3 28.6)">R14.169</text>
<text x="45.8" y="32.3" transform="rotate(-90 45.8 32.3)">117.491</text>
<text x="60.7" y="35">1.053</text>
<text x="66" y="31.4" transform="rotate(-60 66 31.4)">R55.880</text>
<text x="100.2" y="33.6" transform="rotate(-90 100.2 33.6)">17.419</text>
<text x="36.8" y="39.8" transform="rotate(-90 36.8 39.8)">191.151</text>
<text x="41.3" y="36.5" transform="rotate(-90 41.3 36.5)">123.079</text>
<text x="67.6" y="36.5" transform="rotate(-45 67.6 36.5)">R16.510</text>
<text x="128.3" y="37" transform="rotate(-10 128.3 37)">R14.872</text>
<text x="74.2" y="47" transform="rotate(-30 74.2 47)">R3.213</text>
<text x="125.9" y="47.5" transform="rotate(-42 125.9 47.5)">16.619</text>
<text x="46" y="52.9" transform="rotate(-60 46 52.9)">R16.510</text>
<text x="111.9" y="48.3" transform="rotate(-26 111.9 48.3)">15.714</text>
<text x="177.6" y="135.4" transform="rotate(-90 177.6 135.4)">144.707</text>
<text x="189.6" y="137.4" transform="rotate(-90 189.6 137.4)">112.354</text>
<text x="275.3" y="135.4" transform="rotate(-90 275.3 135.4)">120.906</text>
<text x="22.6" y="140.8" transform="rotate(-90 22.6 140.8)">88.617</text>
<text x="194.1" y="138.8" transform="rotate(-90 194.1 138.8)">98.023</text>
<text x="199.5" y="138.8" transform="rotate(-90 199.5 138.8)">84.030</text>
<text x="269.7" y="138.7" transform="rotate(-90 269.7 138.7)">106.449</text>
<text x="27.9" y="145.2" transform="rotate(-90 27.9 145.2)">56.090</text>
<text x="38.3" y="144.4" transform="rotate(-90 38.3 144.4)">53.304</text>
<text x="202.9" y="144.1" transform="rotate(-90 202.9 144.1)">60.677</text>
<text x="208.3" y="145.1" transform="rotate(-90 208.3 145.1)">46.684</text>
<text x="224.1" y="149.8" transform="rotate(-90 224.1 149.8)">32.354</text>
<text x="263.2" y="146.2" transform="rotate(-90 263.2 146.2)">38.259</text>
<text x="51.2" y="154.7">3.487</text>
<text x="255.9" y="153.5" transform="rotate(-90 255.9 153.5)">23.801</text>
<text x="57.4" y="157.3">36.013</text>
<text x="213.7" y="157.4">51.182</text>
<text x="256.2" y="158.5">16.343</text>
<text x="62.3" y="162.8">38.800</text>
</g>
<g font-size="2.5">
<text x="186.7" y="171.3">RM</text>
<text x="195.4" y="171.4">6/8/2021</text>
</g>
<text font-size="2.4" x="129.8" y="166.2">UNLESS OTHERWISE SPECIFIED:</text>
<g font-size="2.2">
<text x="185.4" y="166.6">NAME</text>
<text x="197.9" y="166.7">DATE</text>
<text x="129.5" y="171.8">DIMENSIONS ARE IN MM</text>
<text x="164.8" y="171.4">DRAWN</text>
<text x="129.5" y="174.4">TOLERANCES:</text>
<text x="129.5" y="177.1">FRACTIONAL</text>
<text x="129.5" y="179.7">ANGULAR: MACH</text>
<text x="152.5" y="179.7">BEND</text>
<text x="164.9" y="176.3">CHECKED</text>
<text x="129.5" y="182.4">TWO PLACE DECIMAL</text>
<text x="129.5" y="185">THREE PLACE DECIMAL</text>
<text x="164.8" y="181">ENG APPR.</text>
<text x="164.9" y="185.7">MFG APPR.</text>
<text x="164.9" y="190.4">Q.A.</text>
<text x="164.9" y="194.6">COMMENTS:</text>
</g>
<g font-size="2.1">
<text x="85.5" y="205.7">NEXT ASSY</text>
<text x="110.9" y="205.7">USED ON</text>
<text x="96.9" y="211.5">APPLICATION</text>
<text x="133.1" y="211.6">DO NOT SCALE DRAWING</text>
</g>
<g font-size="2">
<text x="129.2" y="190.6">INTERPRET GEOMETRIC</text>
<text x="37.8" y="196.5">THE INFORMATION CONTAINED IN THIS</text>
<text x="41.5" y="192.9">PROPRIETARY AND CONFIDENTIAL</text>
<text x="129.1" y="196.7">MATERIAL</text>
<text x="129.2" y="193.1">TOLERANCING PER:</text>
<text x="37.8" y="199">DRAWING IS THE SOLE PROPERTY OF</text>
<text x="37.8" y="201.6">TEAM PEOPLE. ANY REPRODUCTION</text>
<text x="129.1" y="203.5">FINISH</text>
<text x="37.8" y="204.1">IN PART OR AS A WHOLE</text>
<text x="37.8" y="206.6">WITHOUT THE WRITTEN PERMISSION OF</text>
<text x="37.8" y="209.1">TEAM PEOPLE IS PROHIBITED.</text>
</g>
</svg>
